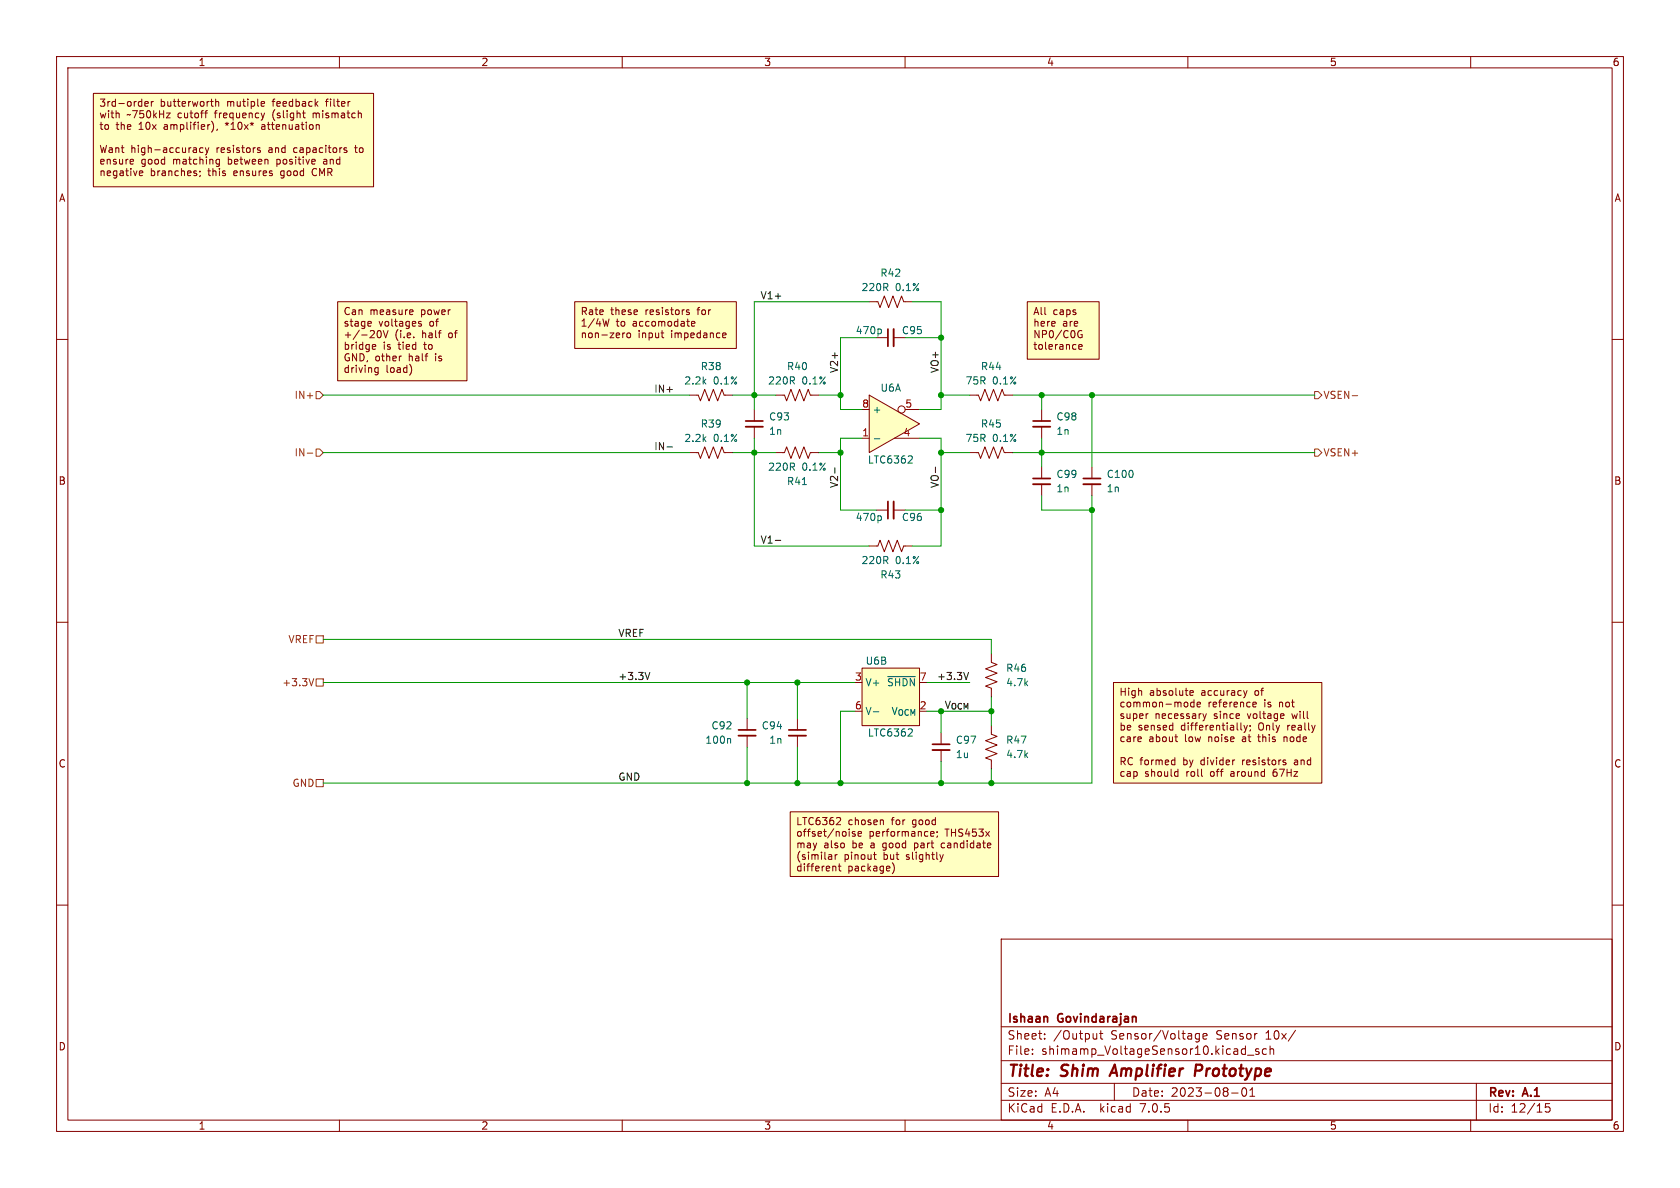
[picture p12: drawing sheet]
<svg xmlns="http://www.w3.org/2000/svg" width="297mm" height="210mm" viewBox="0 0 297 210" stroke-linecap="round" stroke-linejoin="round" font-family="sans-serif">
<path d="M0 0h297v210h-297z" fill="#fff" stroke="#fff" stroke-width=".18"/>
<g fill="none" stroke="#840000" stroke-width=".18">
<path d="M10 10h277v190h-277zM12 12h273v186h-273zM60 10v2M110 10v2M160 10v2M210 10v2M260 10v2M10 60h2M154.9 59.7h2.1M158 59.7h2M285 60h2M184.1 72.4v2"/>
<path d="M184.1 75.4v2.1M154.9 90.2h2.1M158 90.2h2M10 110h2M152.4 118.1h10.2v10.2h-10.2zM175.3 115.6v1.5l1 .4-2.1 .7 2.1 .8-2.1 .8 2.1 .7-2.1 .8 1.1 .4v1.5M285 110h2M132.1 127v2M132.1 130v2.1M166.4 129.5v2.1M166.4 132.6v2M175.3 128.3v1.5l1 .4-2.1 .7 2.1 .8-2.1 .8 2.1 .7-2.1 .8 1.1 .4v1.5"/>
<path d="M10 160h2M285 160h2M177 166h108v32h-108zM60 198v2M110 198v2M160 198v2M177 194.5h108M177 191.5h108M177 187.5h108M177 181.5h108M182.5 186.3v.1M182.5 185.5v.1"/>
<path d="M184.7 183.6v.1M184.7 182.8v.1M193.9 182.7v1M193.9 183.6l-.2 .1M194.4 182.7h.6M194.6 182.2v1.3l.4 .2M197 191.5v3M210 198v2M212 182.8l-.4-.1-.3 .3v.4l.2 .2h.5M212 182.7v1.2l-.3 .3-.3-.1M212.7 183.2l.7-.1-.1-.3-.4-.1-.2 .2v.7h.6M217.7 193.2h1.2"/>
<path d="M219.7 192.4a1 1 0 0 0 .2 1.4 .81 .81 0 0 0 .6-.6 .81 .81 0 0 0-.3-.8M220 185.4l.2 .1M220.2 184.9v1.5M220.2 186.3l-.2 .1M220.5 186.5h1.2M221 193.8h.8M221 192.7l.4-.4v1.5M222.5 185.5l-.3-.1-.2 .2v.2l.5 .2v.3h-.5M223.9 185.5l-.4-.1-.3 .3v.4l.1 .2h.6M224.5 185.5l.2-.1 .4 .1 .1 .9M224.5 184.9v1.5M229 182.1l-1.3 2"/>
<path d="M260 198v2M261 191.5v6.5M274 195.1h-.8v.7l.2-.1h.5l.1 .3v.5l-.3 .1-.5-.1"/>
</g>
<path d="M211.3 189.3h.8M212.2 188.2h-.7l-.3 2" fill="none" stroke="#840000" stroke-width=".4"/>
<g fill="#ffffc2" stroke="#ffffc2" stroke-width=".18">
<path d="M196.8 120.7h36.9v17.7h-36.9z"/>
<path d="M139.7 143.5h36.8v11.4h-36.8z"/>
<path d="M16.5 16.5h49.5v16.5h-49.5z"/>
<path d="M59.7 53.3h22.8v14h-22.8z"/>
<path d="M181.6 53.3h12.7v10.2h-12.7z"/>
<path d="M101.6 53.3h28.6v8.3h-28.6z"/>
<path d="M152.4 118.1h10.2v10.2h-10.2z"/>
</g>
<path d="M158 58.2v3M182.6 75.4h3.1M158 88.6v3.1M130.6 130h3M164.8 132.6h3.1" fill="none" stroke="#840000" stroke-width=".33"/>
<path d="M157 58.2v3M182.6 74.4h3.1M157 88.6v3.1M130.6 129h3M164.8 131.6h3.1" fill="none" stroke="#840000" stroke-width=".3"/>
<path d="M155.7 58.2l.1 .2-.1 .5M155.7 91.2l.1 .2-.1 .6M156.9 119.6h4.9M129 130.5l.2 .2v.7M154.4 125.8h1M161.2 128.9l.1 .2-.1 .3-.7 .7h.8" fill="none" stroke="#006464" stroke-width=".18"/>
<path d="M153.7 69.9l8.9 5-8.9 5.1z" fill="#ffffc2"/>
<g fill="none" stroke="#840000" stroke-width=".18">
<path d="M16.5 16.5h49.5v16.5h-49.5zM25.6 18.4l.6-.2v-.2l-.4-.1-.2 .2 .1 .6h.5M26.8 17.9v.9M27.1 17.9l-.3 .3M29.4 20h.7l-.7 .8h.7M36.2 20h.5M36.4 19.7v1.1M37.2 17.9h.5M37.6 18.8h.1M38.1 18.1l.2-.2 .3 .1 .1 .8M38.1 17.5v1.3M46.2 20l.3 .8"/>
<path d="M46.2 18.7h.5M46.2 18l.4-.1 .2 .3-.6 .2M46.8 20l-.3 .8M53.5 20h.5M53.7 19.6v1l.3 .2M55.8 18.3l.4 .5M56.2 17.9l-.5 .5M61.8 17.9h.1M63.5 20l.4 .2v.6M23.5 28.9l-.3 .1M23.5 28.2l.1 .3-.6 .1M24.6 30.9l.2 .2 .4-.1"/>
<path d="M24.7 30.3l-.1 .1M25.2 30.3v.2l-.6 .1M34.6 26.1l.1 .2v.7M34.6 30.6l.2 .2-.2 .3M34.7 26.9l-.1 .1M34.7 26.4l-.1 .1M35.3 30.3v.1M35.4 31l-.1 .2M35.4 30.3l-.1 .1M35.9 26.2l-.4-.1-.2 .3 .1 .5h.5M36.3 26.1l.3 .9M36.6 27l-.3 .4"/>
<path d="M36.9 26.1l-.3 .9M37.4 21.4l.1 .1M37.7 22v.8l-.3 .6M38.2 28.8l.2 .2 .4-.1M38.4 22.8l-.1 .3M38.8 28.2v1l-.3 .2h-.3M38.8 28.2h-.4l-.2 .2M46 26.2l-.3-.1-.2 .2 .1 .2 .4 .1v.3h-.5M46.5 20.8l-.2 .3M55.7 28.9l-.2 .1M55.7 28.2v.3l-.6 .1M55.9 22.1l.2-.1 .3 .1v.8"/>
<path d="M55.9 22v.9M61.3 26.2l-.3-.1-.2 .2 .1 .2 .4 .1v.3h-.5M59.7 53.3h22.8v14h-22.8zM65.5 56.8l.1 .3-.6 .1M65.6 57.6l-.1 .1M66.7 58.9v.6l.3 .2 .3-.1 .1-.7M67.8 58.4l.4 1.3 .4-1.3M72.6 54.8h.4v.3l-.6 .1M73 55.6h-.4M73.1 59.6v.1M74 57.1l.5 .3-.2 .3-.3-.1M74 56.9v.1"/>
<path d="M101.6 53.3h28.6v8.3h-28.6zM107.7 56.4l-.3 1.3-.3-.9M110.1 58.9v.8M110.5 58.9l-.4 .2M110.9 59l.2-.1 .3 .1 .1 .5-.1 .1-.3 .1-.2-.1zM116.9 58.9h.4M117.1 59.6l.2 .1M121.8 54.8h-.3l-.2 .1 .1 .2 .4 .2v.3h-.5M122.2 57.2l.7-.1-.1-.2-.4-.1-.2 .2 .1 .6h.5M127.7 59.5l.2 .2 .4-.1M127.7 59l.2-.1h.3l.2 .1v.2l-.7 .1M153.7 53.3h1.5l.4 1.1 .7-2.1 .8 2.1 .8-2.1 .7 2.1 .8-2.1 .4 1h1.5"/>
<path d="M181.6 53.3h12.7v10.2h-12.7zM190.6 58.6v.1M190.8 58.5h.5M191.1 59.2h.2v.4h-.5l-.2-.2M66 60.9l.4 .1v.2l-.6 .1M66.4 61.7h-.4M66.4 65.8h.5M66.5 65l-.1 .1M66.7 65l.2 .1M66.9 65v1l-.3 .3-.3-.1M70.8 62.9h.2M72.7 64.7l.1 .8-.3 .8"/>
<path d="M121.9 69.9h1.5l.4 1 .8-2.1 .7 2.1 .8-2.1 .8 2.1 .7-2.1 .4 1.1h1.5M133.3 72.4v2M133.3 75.4v2.1M137.2 69.9h1.5l.4 1 .7-2.1 .8 2.1 .8-2.1 .7 2.1 .8-2.1 .4 1.1h1.5M152.4 77.5h1.3M153.7 69.9l8.9 5-8.9 5.1zM158.1 77.5h4.5M160 72.4h2.6M171.4 69.9h1.6l.4 1 .7-2.1 .8 2.1 .7-2.1 .8 2.1 .8-2.1 .3 1.1h1.6M190.7 61.3l.6-.1v-.2l-.4-.1-.2 .2 .1 .6h.5M121.9 80h1.5l.4 1 .8-2 .7 2 .8-2 .8 2 .7-2 .4 1h1.5M137.2 80h1.5l.4-1 .7 2 .8-2 .8 2 .7-2 .8 2 .4-1h1.5"/>
<path d="M153.7 96.5h1.5l.4-1 .7 2 .8-2 .8 2 .7-2 .8 2 .4-1h1.5M171.4 80h1.6l.4 1 .7-2 .8 2 .7-2 .8 2 .8-2 .3 1h1.6M184.1 82.6v2M184.1 85.6v2M193 82.6v2M193 85.6v2M141 127v2M141 130v2.1M196.8 120.7h36.9v17.7h-36.9zM203 126.2h-.3M207.3 134.3l.4 .1M207.7 130.3h.5"/>
<path d="M207.7 133.9v1.3M207.7 135.1l-.4 .1M207.9 136.4l.3 .1M207.9 131l.3 .1M208.2 136v1.2M208.2 137.2h-.3M210.4 122.7l.1 .2h.4M210.4 122.3l.1-.2h.3l.2 .2v.1l-.6 .1M211.1 123.7v1.3M211.1 124.2l-.4-.1-.2 .3 .1 .5h.5M211.8 124.1l-.2 .2v.5l.2 .2 .4-.1M212.2 124.2v.2l-.6 .1"/>
<path d="M212.5 137.2h.1M212.7 126.2l.3 .8M213 127l-.3 .4M213.3 126.2l-.3 .8M218.3 134.3l-.3 .1M219.4 127.8v1.1l.2 .2M219.9 122.1l.3 .8M219.9 128.2l.3 .9M220.2 122.9l-.2 .4M220.2 129.1l-.3 .4M220.5 122.1l-.3 .8M220.5 128.2l-.3 .9"/>
<path d="M220.9 128.3l.1 .1M221 128.3v.1M221.1 129l-.2 .2M221.1 128.3l-.1 .1M221.5 124.8l.2 .2 .3-.1M221.5 124.3l.2-.2h.2l.2 .2v.1l-.6 .1M226.8 126.2l.2 .3-.6 .1M226.9 127h-.1M227 134.8h.3l.1 .2-.2 .2h-.3M227 134.3l.3 .1M139.7 143.5h36.8v11.4h-36.8zM146.9 151.1l.1 .2v.6"/>
<path d="M147 151.9h-.1M147 151.4h-.1M147.6 153.1l.2 .2v.7M147.6 151.1v.8M148 151.1l-.4 .2M148.2 153.1h.5M148.4 144.5l.2 .3v.3l-.8 .7h.8M148.4 152.7v1.1l.3 .2M151.2 147h-.3l-.2 .2v.1l.5 .2v.3h-.5M151.7 147.4l.6-.1-.1-.3h-.3l-.2 .2 .1 .6h.4M154.4 151.1h.5M154.6 150.6v1.1l.3 .2"/>
<path d="M156 144.9l.2 .2v.7M158 152.9a1.48 1.48 0 0 1-.3 1.5M164.6 147v.8h.5M165.1 147v.3l-.6 .1M165.6 147.1l.1 .1M165.7 147v.2M165.7 147.8l-.1 .2M165.7 147.1v.1M166.2 151.1l.3 .8M166.5 151.9l-.3 .4M166.8 151.1l-.3 .8M175 149l.2 .3-.6 .2"/>
<path d="M175.1 149.8l-.1 .1"/>
<circle cx="159.4" cy="72.4" r=".63"/>
</g>
<path d="M154.6 77.6h.9M161.2 80.7l.1 .1-.1 .3-.7 .8h.8" fill="none" stroke="#006464" stroke-width=".18"/>
<path d="M131.8 75.4h3.1M182.6 85.6h3.1M191.5 85.6h3.1M139.4 130h3.1" fill="none" stroke="#840000" stroke-width=".33"/>
<path d="M131.8 74.4h3.1M182.6 84.6h3.1M191.5 84.6h3.1M139.4 129h3.1" fill="none" stroke="#840000" stroke-width=".3"/>
<path d="M55.9 69.2h.6l.6 .7-.6 .6h-.6zM55.9 79.4h.6l.6 .6-.6 .6h-.6zM232.4 69.2h.6l.7 .7-.7 .6h-.6zM232.4 79.4h.6l.7 .6-.7 .6h-.6zM239.1 69.9h.9M54.3 80.1h1M55.5 120l-.5 1.2M55.9 112.4h1.2v1.3h-1.2zM55.9 137.8h1.2v1.3h-1.2zM55.9 120h1.2v1.3h-1.2z" fill="none" stroke="#725600" stroke-width=".18"/>
<path d="M117.9 79h1M137.1 95.5h.9M147.6 82.7v1M165.4 82.6v.9M114.9 118.9l-.4 1.2M171.2 118.9l-.4 1.2" fill="none" stroke="#0f0f0f" stroke-width=".18"/>
<g fill="none" stroke="#009600" stroke-width=".18">
<path d="M153.7 53.3h-20.4v19.1M154.9 59.7h-6.3v12.7h3.8M160 59.7h6.4M161.3 53.3h5.1v19.1h-3.8M57.1 69.9h64.8M129.5 69.9h7.7M133.3 77.5v19h20.4M144.8 69.9h3.8M152.4 77.5h-3.8v12.7h6.3M162.6 77.5h3.8v19h-5.1M166.4 69.9h5M179.1 69.9h53.3"/>
<path d="M184.1 69.9v2.5M184.1 77.5v5.1M193 69.9v12.7M57.1 80h64.8M129.5 80h7.7M144.8 80h3.8M160 90.2h6.4M166.4 80h5M179.1 80h53.3M184.1 87.6v2.6h8.9M193 87.6v50.8h-135.9M57.1 113h118.2v2.6"/>
<path d="M57.1 120.7h94M132.1 120.7v6.3M132.1 132.1v6.3M141 120.7v6.3M141 132.1v6.3M151.1 125.7h-2.5v12.7M163.8 125.7h11.5M163.8 120.7h7.6M166.4 125.7v3.8M166.4 134.6v3.8M175.3 123.2v5.1M175.3 135.9v2.5"/>
</g>
<g fill="#009600" stroke="#009600" stroke-width=".18">
<circle cx="166.4" cy="125.7" r=".46"/>
<circle cx="193" cy="90.2" r=".46"/>
<circle cx="193" cy="69.9" r=".46"/>
<circle cx="175.3" cy="138.4" r=".46"/>
<circle cx="175.3" cy="125.7" r=".46"/>
<circle cx="166.4" cy="90.2" r=".46"/>
<circle cx="132.1" cy="138.4" r=".46"/>
<circle cx="141" cy="138.4" r=".46"/>
<circle cx="148.6" cy="138.4" r=".46"/>
<circle cx="132.1" cy="120.7" r=".46"/>
<circle cx="141" cy="120.7" r=".46"/>
<circle cx="166.4" cy="138.4" r=".46"/>
<circle cx="148.6" cy="80" r=".46"/>
<circle cx="166.4" cy="80" r=".46"/>
<circle cx="133.3" cy="69.9" r=".46"/>
<circle cx="148.6" cy="69.9" r=".46"/>
<circle cx="133.3" cy="80" r=".46"/>
<circle cx="166.4" cy="69.9" r=".46"/>
<circle cx="184.1" cy="80" r=".46"/>
<circle cx="184.1" cy="69.9" r=".46"/>
<circle cx="166.4" cy="59.7" r=".46"/>
</g>
<g font-size="2.8" fill="#840000">
<text x="178" y="190.8">Title:</text>
<text x="187.5" y="190.8">Shim</text>
<text x="196.9" y="190.8">Amplifier</text>
<text x="212.3" y="190.8">Prototype</text>
</g>
<g font-size="2.1" fill="#840000">
<text x="178" y="183.9">Sheet:</text>
<text x="178" y="181.1">Ishaan</text>
<text x="186.2" y="183.9">/Output</text>
<text x="187" y="181.1">Govindarajan</text>
<text x="196.3" y="183.9">Sensor/Voltage</text>
<text x="215" y="183.9">Sensor</text>
<text x="223.8" y="183.9">10x/</text>
<text x="178" y="186.6">File:</text>
<text x="184" y="186.6">shimamp_VoltageSensor10.kicad_sch</text>
<text x="178" y="196.8">KiCad</text>
<text x="178" y="194">Size:</text>
<text x="184.6" y="194">A4</text>
<text x="185.7" y="196.8">E.D.A.</text>
<text x="194.4" y="196.8">kicad</text>
<text x="200" y="194">Date:</text>
<text x="201.5" y="196.8">7.0.5</text>
<text x="206.9" y="194">2023-08-01</text>
<text x="263" y="194.2">Rev:</text>
<text x="263" y="196.8">Id:</text>
<text x="267" y="196.8">12/15</text>
<text x="269.2" y="194.2">A.1</text>
</g>
<g font-size="1.8" fill="#840000">
<text x="35" y="11.8">1</text>
<text x="85" y="11.8">2</text>
<text x="135" y="11.8">3</text>
<text x="185" y="11.8">4</text>
<text x="235" y="11.8">5</text>
<text x="285" y="11.8">6</text>
<text x="17.5" y="19.1">3rd-order</text>
<text x="17.5" y="21.2">with</text>
<text x="17.5" y="23.2">to</text>
<text x="20.4" y="23.2">the</text>
<text x="22.4" y="21.2">~750kHz</text>
<text x="24.5" y="23.2">10x</text>
<text x="28.2" y="19.1">butterworth</text>
<text x="29" y="23.2">amplifier),</text>
<text x="31.4" y="21.2">cutoff</text>
<text x="38" y="21.2">frequency</text>
<text x="40" y="23.2">*10x*</text>
<text x="40.1" y="19.1">mutiple</text>
<text x="46.5" y="23.2">attenuation</text>
<text x="48.3" y="19.1">feedback</text>
<text x="48.3" y="21.2">(slight</text>
<text x="55.6" y="21.2">mismatch</text>
<text x="57.8" y="19.1">filter</text>
<text x="17.5" y="27.3">Want</text>
<text x="17.5" y="29.3">ensure</text>
<text x="23" y="27.3">high-accuracy</text>
<text x="24.8" y="29.3">good</text>
<text x="30.5" y="29.3">matching</text>
<text x="38.2" y="27.3">resistors</text>
<text x="40.3" y="29.3">between</text>
<text x="47.5" y="27.3">and</text>
<text x="49.1" y="29.3">positive</text>
<text x="52.1" y="27.3">capacitors</text>
<text x="57.5" y="29.3">and</text>
<text x="63.1" y="27.3">to</text>
<text x="10.4" y="35.8">A</text>
<text x="17.5" y="31.4">negative</text>
<text x="26.5" y="31.4">branches;</text>
<text x="36.8" y="31.4">this</text>
<text x="41.4" y="31.4">ensures</text>
<text x="49.8" y="31.4">good</text>
<text x="55.5" y="31.4">CMR</text>
<text x="285.4" y="35.8">A</text>
<text x="60.6" y="55.9">Can</text>
<text x="60.6" y="58">stage</text>
<text x="65.3" y="55.9">measure</text>
<text x="66.9" y="58">voltages</text>
<text x="74.4" y="55.9">power</text>
<text x="75.9" y="58">of</text>
<text x="102.6" y="55.9">Rate</text>
<text x="102.6" y="58">1/4W</text>
<text x="107.9" y="55.9">these</text>
<text x="108.8" y="58">to</text>
<text x="111.8" y="58">accomodate</text>
<text x="114.1" y="55.9">resistors</text>
<text x="123.4" y="55.9">for</text>
<text x="182.6" y="55.9">All</text>
<text x="182.6" y="58">here</text>
<text x="186.1" y="55.9">caps</text>
<text x="187.8" y="58">are</text>
<text x="60.6" y="60">+/-20V</text>
<text x="60.6" y="62.1">bridge</text>
<text x="60.6" y="64.1">GND, other</text>
<text x="67.7" y="62.1">is</text>
<text x="69.7" y="60">(i.e.</text>
<text x="70.4" y="62.1">tied</text>
<text x="72.2" y="64.1">half</text>
<text x="74.6" y="60">half</text>
<text x="75.1" y="62.1">to</text>
<text x="77" y="64.1">is</text>
<text x="79.3" y="60">of</text>
<text x="102.6" y="60">non-zero</text>
<text x="112.7" y="60">input</text>
<text x="118.6" y="60">impedance</text>
<text x="182.6" y="60">NP0/C0G</text>
<text x="182.6" y="62.1">tolerance</text>
<text x="60.6" y="66.2">driving</text>
<text x="68.1" y="66.2">load)</text>
<text x="10.3" y="85.8">B</text>
<text x="285.3" y="85.8">B</text>
<text x="197.8" y="123.3">High</text>
<text x="197.8" y="125.3">common-mode</text>
<text x="203.1" y="123.3">absolute</text>
<text x="212.3" y="123.3">accuracy</text>
<text x="213.5" y="125.3">reference</text>
<text x="221.9" y="123.3">of</text>
<text x="223.5" y="125.3">is</text>
<text x="226.2" y="125.3">not</text>
<text x="197.8" y="127.3">super</text>
<text x="197.8" y="129.4">be</text>
<text x="197.8" y="131.4">care</text>
<text x="201.1" y="129.4">sensed</text>
<text x="203" y="131.4">about</text>
<text x="204.1" y="127.3">necessary</text>
<text x="208.8" y="129.4">differentially;</text>
<text x="209.4" y="131.4">low</text>
<text x="213.7" y="131.4">noise</text>
<text x="214.6" y="127.3">since</text>
<text x="219.8" y="131.4">at</text>
<text x="220.6" y="127.3">voltage</text>
<text x="222.6" y="129.4">Only</text>
<text x="222.7" y="131.4">this</text>
<text x="227.4" y="131.4">node</text>
<text x="227.8" y="129.4">really</text>
<text x="228.6" y="127.3">will</text>
<text x="10.3" y="135.8">C</text>
<text x="197.8" y="135.5">RC formed</text>
<text x="197.8" y="137.6">cap</text>
<text x="202.3" y="137.6">should</text>
<text x="209.1" y="135.5">by</text>
<text x="209.7" y="137.6">roll</text>
<text x="212.3" y="135.5">divider</text>
<text x="214" y="137.6">off</text>
<text x="217.7" y="137.6">around</text>
<text x="219.8" y="135.5">resistors</text>
<text x="225.3" y="137.6">67Hz</text>
<text x="229.1" y="135.5">and</text>
<text x="285.3" y="135.8">C</text>
<text x="140.7" y="146.1">LTC6362</text>
<text x="140.7" y="148.2">offset/noise</text>
<text x="149.9" y="146.1">chosen</text>
<text x="153.5" y="148.2">performance;</text>
<text x="157.6" y="146.1">for</text>
<text x="161.4" y="146.1">good</text>
<text x="167.1" y="148.2">THS453x</text>
<text x="140.7" y="150.2">may</text>
<text x="140.7" y="152.2">(similar</text>
<text x="140.7" y="154.3">different</text>
<text x="145.6" y="150.2">also</text>
<text x="149.1" y="152.2">pinout</text>
<text x="149.8" y="154.3">package)</text>
<text x="150.6" y="150.2">be</text>
<text x="154" y="150.2">a</text>
<text x="156.1" y="152.2">but</text>
<text x="156.2" y="150.2">good</text>
<text x="160.3" y="152.2">slightly</text>
<text x="161.9" y="150.2">part</text>
<text x="166.8" y="150.2">candidate</text>
<text x="10.3" y="185.8">D</text>
<text x="285.3" y="185.8">D</text>
<text x="35" y="199.8">1</text>
<text x="85" y="199.8">2</text>
<text x="135" y="199.8">3</text>
<text x="185" y="199.8">4</text>
<text x="235" y="199.8">5</text>
<text x="285" y="199.8">6</text>
</g>
<g font-size="1.8" fill="#0f0f0f">
<text x="134.4" y="53">V1+</text>
<text x="115.6" y="69.5">IN+</text>
<text x="148.2" y="66" transform="rotate(-90 148.2 66)">V2+</text>
<text x="166" y="66" transform="rotate(-90 166 66)">VO+</text>
<text x="115.6" y="79.7">IN-</text>
<text x="148.2" y="86.4" transform="rotate(-90 148.2 86.4)">V2-</text>
<text x="166" y="86.4" transform="rotate(-90 166 86.4)">VO-</text>
<text x="134.4" y="96.2">V1-</text>
<text x="109.2" y="112.7">VREF</text>
<text x="109.2" y="120.3">+3.3V</text>
<text x="165.6" y="120.3">+3.3V</text>
<text x="166.9" y="125.4">V_{OCM}</text>
<text x="109.2" y="138.1">GND</text>
</g>
<g font-size="1.8" fill="#006464">
<text x="152.2" y="51.6">220R</text>
<text x="155.6" y="49.1">R42</text>
<text x="158.2" y="51.6">0.1%</text>
<text x="151.2" y="59.2">470p</text>
<text x="159.4" y="59.2">C95</text>
<text x="123.8" y="65.6">R38</text>
<text x="139.1" y="65.6">R40</text>
<text x="173.4" y="65.6">R44</text>
<text x="120.9" y="68.1">2.2k</text>
<text x="126.1" y="68.1">0.1%</text>
<text x="135.7" y="68.1">220R</text>
<text x="141.7" y="68.1">0.1%</text>
<text x="155.6" y="69.4">U6A</text>
<text x="170.6" y="68.1">75R</text>
<text x="175.4" y="68.1">0.1%</text>
<text x="123.8" y="75.8">R39</text>
<text x="135.9" y="74.5">C93</text>
<text x="135.9" y="77">1n</text>
<text x="154.2" y="73.2">+</text>
<text x="173.4" y="75.8">R45</text>
<text x="186.7" y="74.5">C98</text>
<text x="186.7" y="77">1n</text>
<text x="120.9" y="78.3">2.2k</text>
<text x="126.1" y="78.3">0.1%</text>
<text x="135.7" y="83.4">220R</text>
<text x="141.7" y="83.4">0.1%</text>
<text x="153.4" y="82.1">LTC6362</text>
<text x="170.6" y="78.3">75R</text>
<text x="175.4" y="78.3">0.1%</text>
<text x="139.1" y="85.9">R41</text>
<text x="186.7" y="84.7">C99</text>
<text x="186.7" y="87.2">1n</text>
<text x="195.6" y="84.7">C100</text>
<text x="195.6" y="87.2">1n</text>
<text x="151.2" y="92.3">470p</text>
<text x="159.4" y="92.3">C96</text>
<text x="152.2" y="99.9">220R</text>
<text x="158.2" y="99.9">0.1%</text>
<text x="155.6" y="102.4">R43</text>
<text x="153" y="117.7">U6B</text>
<text x="177.8" y="118.9">R46</text>
<text x="152.9" y="121.5">V+</text>
<text x="156.8" y="121.5">~{SHDN}</text>
<text x="177.8" y="121.5">4.7k</text>
<text x="124.6" y="131.6">100n</text>
<text x="125.7" y="129.1">C92</text>
<text x="134.6" y="129.1">C94</text>
<text x="135.9" y="131.6">1n</text>
<text x="152.9" y="126.6">V-</text>
<text x="153.4" y="130.4">LTC6362</text>
<text x="157.5" y="126.6">V_{OCM}</text>
<text x="168.9" y="131.6">C97</text>
<text x="177.8" y="131.6">R47</text>
<text x="168.9" y="134.2">1u</text>
<text x="177.8" y="134.2">4.7k</text>
</g>
<g font-size="1.8" fill="#725600">
<text x="52.1" y="70.7">IN+</text>
<text x="233.9" y="70.7">VSEN-</text>
<text x="52.1" y="80.8">IN-</text>
<text x="233.9" y="80.8">VSEN+</text>
<text x="51" y="113.9">VREF</text>
<text x="49.9" y="121.5">+3.3V</text>
<text x="51.7" y="139.3">GND</text>
</g>
<g font-size="1.8" fill="#a90000">
<text x="152.4" y="77.2">1</text>
<text x="152.4" y="72.1">8</text>
<text x="159.7" y="77.2">4</text>
<text x="160" y="72.1">5</text>
<text x="151.1" y="120.4">3</text>
<text x="151.1" y="125.5">6</text>
<text x="162.5" y="125.5">2</text>
<text x="162.5" y="120.4">7</text>
</g>
</svg>
